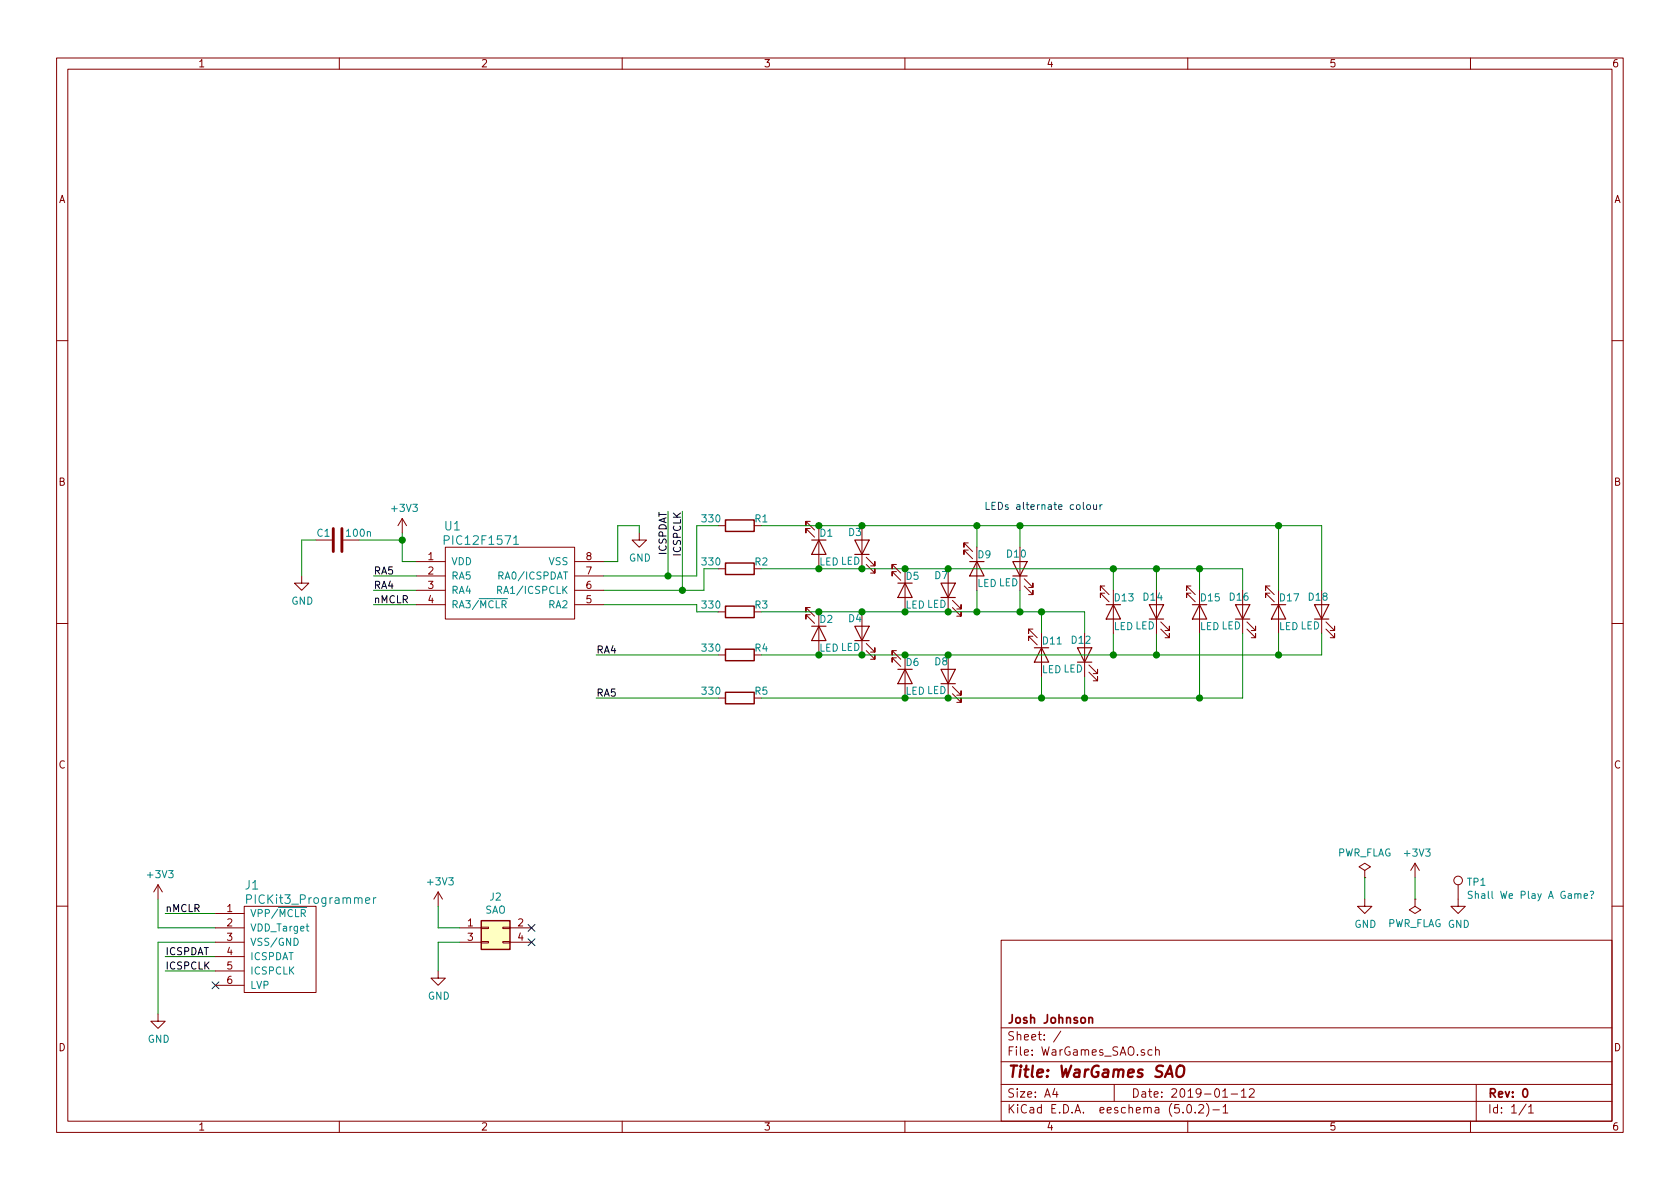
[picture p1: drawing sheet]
<svg xmlns="http://www.w3.org/2000/svg" width="297mm" height="210mm" viewBox="0 0 297 210" stroke-linecap="round" stroke-linejoin="round" font-family="sans-serif">
<g fill="none" stroke="#840000" stroke-width=".18">
<path d="M10 10.3h277v189.9h-277zM12 12.2h273v186.1h-273zM60 10.3v1.9M110 10.3v1.9M160 10.3v1.9M210 10.3v1.9M260 10.3v1.9M10 60.2h2M285 60.2h2M55.9 95.5h2.8M60.7 95.5h2.8M71.1 91.7l-.7 1.3"/>
<path d="M71.1 91.7v2.5M71.1 91.7l.8 1.3M73.7 99.3h5M78.7 96.8h22.9v12.7h-22.9zM101.6 99.3h5.1M113 94.2v1.3h1.3l-1.3 1.3-1.2-1.3h1.2M127 93h1.3M143.3 92.2h-.8v.8v-.8l1.5 1.5M143.3 93.5h-.8v.7v-.7l1.5 1.5M144.8 93v5M152.4 93v5M153.2 99.8l1.5 1.5v-.7v.7h-.8"/>
<path d="M153.2 98.5l1.5 1.6v-.8v.8h-.8M158.5 99.8h-.8v.8v-.8l1.6 1.5M171.2 96h-.8v.8v-.8l1.6 1.5M171.2 97.3h-.8v.7v-.7l1.6 1.5M172.7 96.8v5M180.3 96.8v5M10 110.3h2M53.3 101.8v1.3h1.3l-1.3 1.3-1.2-1.3h1.2M73.7 101.8h5M73.7 104.4h5M73.7 106.9h5M101.6 101.8h5.1"/>
<path d="M101.6 104.4h5.1M101.6 106.9h5.1M127 100.6h1.3M127 108.2h1.3M127 115.8h1.3M143.3 107.4h-.8v.8v-.8l1.5 1.6M143.3 108.7h-.8v.8v-.8l1.5 1.5M144.8 108.2v5.1M152.4 108.2v5.1M153.2 115.1l1.5 1.5v-.8v.8h-.8M153.2 113.8l1.5 1.5v-.8v.8h-.8M158.5 101.1h-.8v.7v-.7l1.6 1.5"/>
<path d="M158.5 115.1h-.8v.7v-.7l1.6 1.5M158.5 116.3h-.8v.8v-.8l1.6 1.6M160 100.6v5.1M160 115.8v5.1M167.6 100.6v5.1M167.6 115.8v5.1M168.4 107.4l1.5 1.6v-.8v.8h-.7M168.4 106.2l1.5 1.5v-.8v.8h-.7M181.1 103.6l1.5 1.6v-.8v.8h-.7M181.1 102.4l1.5 1.5v-.8v.8h-.7M182.6 111.2h-.7v.8v-.8l1.5 1.6M182.6 112.5h-.7v.8v-.8l1.5 1.5"/>
<path d="M184.1 112v5.1M191.8 112v5.1M192.5 118.9l1.6 1.5v-.8v.8h-.8M192.5 117.6l1.6 1.5v-.7v.7h-.8M195.3 103.6h-.7v.8v-.8l1.5 1.6M195.3 104.9h-.7v.8v-.8l1.5 1.5M196.8 104.4v5.1M204.5 104.4v5.1M205.2 111.2l1.6 1.6v-.8v.8h-.8M205.2 110l1.6 1.5v-.8v.8h-.8M210.6 103.6h-.8v.8v-.8l1.5 1.6M210.6 104.9h-.8v.8v-.8l1.5 1.5"/>
<path d="M212.1 104.4v5.1M219.7 104.4v5.1M220.5 111.2l1.5 1.6v-.8v.8h-.8M220.5 110l1.5 1.5v-.8v.8h-.8M224.5 103.6h-.7v.8v-.8l1.5 1.6M224.5 104.9h-.7v.8v-.8l1.5 1.5M226.1 104.4v5.1M233.7 104.4v5.1M234.4 111.2l1.6 1.6v-.8v.8h-.8M234.4 110l1.6 1.5v-.8v.8h-.8M285 110.3h2M127 123.4h1.3"/>
<path d="M168.4 122.7l1.5 1.5v-.8v.8h-.7M168.4 121.4l1.5 1.5v-.7v.7h-.7M27.9 156.5l-.7 1.2M27.9 156.5v2.5M27.9 156.5l.8 1.2M77.5 157.7l-.8 1.3M77.5 157.7v2.6M77.5 157.7l.7 1.3M241.3 153.9l1-.6-1-.7-1 .7 1 .6v1.3M241.3 155.2h.1M241.3 159v1.3h1.3l-1.3 1.2-1.3-1.2h1.3M250.2 159v1.3l1 .6-1 .6-1-.6 1-.6"/>
<path d="M250.2 159h.1M250.2 152.6l-.8 1.3M250.2 152.6v2.6M250.2 152.6l.8 1.3M257.8 156.5v3.8h1.3l-1.3 1.2-1.3-1.2h1.3M10 160.2h2M27.9 179.3v1.3h1.3l-1.3 1.3-1.2-1.3h1.2M38.1 164.1h5.1M38.1 166.6h5.1M38.1 161.5h5.1M38.1 169.2h5.1M38.1 171.7h5.1"/>
<path d="M38.1 174.2h5.1M43.2 160.3h12.7v15.2h-12.7zM77.5 171.7v1.3h1.2l-1.2 1.2-1.3-1.2h1.3M81.3 164.1h3.8M81.3 166.6h3.8M85.1 166.5h1.3v.2h-1.3zM85.1 164h1.3v.2h-1.3zM88.9 166.5h1.3v.2h-1.3zM88.9 164h1.3v.2h-1.3zM90.2 164.1h3.8M90.2 166.6h3.8M177 166.3h108v32h-108z"/>
<path d="M285 160.2h2M60 198.3v1.9M110 198.3v1.9M160 198.3v1.9M177 194.8h108M177 191.8h108M177 187.8h108M177 181.8h108M186.5 192.5l-.4 1h1M186.8 193v1M187.6 182.3l-1.3 2M197 191.8v3"/>
<path d="M203.7 185.7l-.4-.1-.3 .3v.6l.3 .1 .4-.1M204.3 185.7h.1a.37 .37 0 0 1 .6 .1v.8M204.3 185.1v1.5M210 195.5l.3-.2a.94 .94 0 0 1 0 1.5 .82 .82 0 0 1-.3-1.3zM210 198.3v1.9M211.3 196.7v.1M212 195.5l.2-.2h.3l.3 .5-.9 1h.9M213.3 195.1a1.71 1.71 0 0 1 0 2.3M214.5 196.3h1.1M216.2 194h.8M216.3 195.8l.4-.5v1.5M216.3 196.8h.8"/>
<path d="M217.7 193.5h1.1M219.5 193l.4-.5v1.5M219.5 194h.8M220.9 192.7l.2-.2h.4l.2 .2 .1 .3-1 1h1M260 198.3v1.9M261 191.8v6.5M269.8 195.2l-1.2 2M270.3 195.8l.4-.5v1.5M270.3 196.8h.8"/>
<circle cx="257.8" cy="155.7" r=".76"/>
</g>
<path d="M192.5 180.1l.2-.2 .4 .1 .1 .9M269.4 192.7l.2-.2a.8 .8 0 0 1 .5 .8 .8 .8 0 0 1-.5 .7l-.2-.1-.2-.4z" fill="none" stroke="#840000" stroke-width=".3"/>
<path d="M208.2 188.7a.66 .66 0 0 1 1.1 0 1.4 1.4 0 0 1-.6 1.7l-.5-.1a1.49 1.49 0 0 1 0-1.6z" fill="none" stroke="#840000" stroke-width=".41"/>
<g fill="none" stroke="#008400" stroke-width=".18">
<path d="M55.9 95.5h-2.6v6.3M63.5 95.5h7.6M71.1 94.2v5.1h2.6M113 94.2v-1.2h-3.8v6.3h-2.5M118.1 90.4v11.4M120.6 90.4v14M127 93h-3.8v8.8h-16.5M134.6 93h99.1v11.4M172.7 93v3.8M180.3 93v3.8M226.1 93v11.4M66 106.9h7.7"/>
<path d="M66 101.8h7.7M66 104.4h7.7M105.4 115.8h21.6M106.7 106.9h16.5v1.3h3.8M124.5 100.6v3.8h-17.8M134.6 100.6h85.1v3.8M134.6 108.2h57.2v3.8M172.7 104.4v3.8M180.3 104.4v3.8M184.1 108.2v3.8M184.1 119.6v3.8M191.8 119.6v3.8"/>
<path d="M196.8 100.6v3.8M196.8 112v3.8M204.5 100.6v3.8M204.5 112v3.8M212.1 100.6v3.8M212.1 112v11.4M219.7 112v11.4h-85.1M226.1 112v3.8M233.7 112v3.8h-99.1M105.4 123.4h21.6M27.9 159v5.1h10.2M241.3 155.2v3.8"/>
<path d="M250.2 155.2v3.8M29.2 169.2h8.9M29.2 171.7h8.9M29.2 161.5h8.9M38.1 166.6h-10.2v12.7M77.5 160.3v3.8h3.8M81.3 166.6h-3.8v5.1"/>
</g>
<path d="M37.5 173.6l1.2 1.2M38.7 173.6l-1.2 1.2M93.4 166l1.2 1.2M93.4 163.5l1.2 1.2M94.6 166l-1.2 1.2M94.6 163.5l-1.2 1.2" fill="none" stroke="#000084" stroke-width=".18"/>
<g fill="#008400" stroke="#008400" stroke-width=".25">
<circle cx="120.7" cy="104.4" r=".51"/>
<circle cx="118.1" cy="101.8" r=".51"/>
<circle cx="144.8" cy="100.6" r=".51"/>
<circle cx="152.4" cy="100.6" r=".51"/>
<circle cx="144.8" cy="93" r=".51"/>
<circle cx="144.8" cy="115.8" r=".51"/>
<circle cx="152.4" cy="108.2" r=".51"/>
<circle cx="152.4" cy="115.8" r=".51"/>
<circle cx="160" cy="100.6" r=".51"/>
<circle cx="160" cy="108.2" r=".51"/>
<circle cx="160" cy="115.8" r=".51"/>
<circle cx="160" cy="123.4" r=".51"/>
<circle cx="152.4" cy="93" r=".51"/>
<circle cx="167.6" cy="108.2" r=".51"/>
<circle cx="167.6" cy="123.4" r=".51"/>
<circle cx="184.2" cy="123.4" r=".51"/>
<circle cx="180.3" cy="108.2" r=".51"/>
<circle cx="172.7" cy="108.2" r=".51"/>
<circle cx="172.7" cy="93" r=".51"/>
<circle cx="184.2" cy="108.2" r=".51"/>
<circle cx="180.3" cy="93" r=".51"/>
<circle cx="167.6" cy="115.8" r=".51"/>
<circle cx="167.6" cy="100.6" r=".51"/>
<circle cx="196.9" cy="100.6" r=".51"/>
<circle cx="196.9" cy="115.8" r=".51"/>
<circle cx="71.1" cy="95.5" r=".51"/>
<circle cx="144.8" cy="108.2" r=".51"/>
<circle cx="212.1" cy="123.4" r=".51"/>
<circle cx="212.1" cy="100.6" r=".51"/>
<circle cx="226.1" cy="115.8" r=".51"/>
<circle cx="204.5" cy="115.8" r=".51"/>
<circle cx="204.5" cy="100.6" r=".51"/>
<circle cx="191.8" cy="123.4" r=".51"/>
<circle cx="226.1" cy="93" r=".51"/>
</g>
<g fill="none" stroke="#840000" stroke-width=".2">
<path d="M143.5 95.5h2.5M144.8 95.5l1.2 2.5h-2.5zM151.1 95.5h2.6l-1.3 2.5zM151.1 98h2.6M171.4 99.3h2.6M172.7 99.3l1.3 2.5h-2.6zM179.1 99.3h2.5l-1.3 2.5zM143.5 110.7h2.5M144.8 110.7l1.2 2.6h-2.5zM151.1 110.7h2.6l-1.3 2.6zM151.1 113.3h2.6M158.7 103.1h2.6"/>
<path d="M158.7 118.4h2.6M160 103.1l1.3 2.6h-2.6zM160 118.4l1.3 2.5h-2.6zM166.4 103.1h2.5l-1.3 2.6zM166.4 118.4h2.5l-1.3 2.5zM166.4 105.7h2.5M179.1 101.8h2.5M182.9 114.5h2.5M184.1 114.5l1.3 2.6h-2.5zM190.5 114.5h2.5l-1.2 2.6zM190.5 117.1h2.5M195.6 106.9h2.5"/>
<path d="M196.8 106.9l1.3 2.6h-2.5zM203.2 106.9h2.5l-1.2 2.6zM203.2 109.5h2.5M210.8 106.9h2.6M212.1 106.9l1.3 2.6h-2.6zM218.4 106.9h2.6l-1.3 2.6zM218.4 109.5h2.6M224.8 106.9h2.5M226.1 106.9l1.2 2.6h-2.5zM232.4 106.9h2.5l-1.2 2.6zM232.4 109.5h2.5M166.4 120.9h2.5"/>
</g>
<path d="M58.9 93.5v4M60.5 93.5v4" fill="none" stroke="#840000" stroke-width=".51"/>
<path d="M85.1 162.8h5.1v5.1h-5.1z" fill="#ffffc2" stroke="#ffffc2" stroke-width=".18"/>
<path d="M128.3 91.9h5v2.1h-5zM128.3 99.6h5v2h-5zM128.3 107.2h5v2h-5zM128.3 114.8h5v2h-5zM128.3 122.4h5v2.1h-5zM85.1 162.8h5.1v5.1h-5.1z" fill="none" stroke="#840000" stroke-width=".25"/>
<g fill="none" stroke="#008484" stroke-width=".18">
<path d="M78.5 95.5l.8-.1 .1-.2-.1-.3-.2-.2h-.6v1.6M90.8 96.3h.9M88 104.3l.6-.1v-.4l-.1-.1h-.5v1.2M88.2 101.8l.6-.1 .2-.1-.1-.3-.2-.2h-.5v1.3M88.3 104.3l.4 .6M88.5 105.9h1.2M88.8 106.9l.6-.1v-.5l-.1-.1h-.5v1.3M89.1 106.9l.4 .6M43.6 159l.7-.1 .2-.2-.1-.3-.2-.2h-.6v1.6M64.6 159.3l.8-.2-.1-.3-.4-.1-.3 .2 .1 .8h.6M66 158.7v1.1M66.5 158.7l-.3 .1-.2 .2"/>
<path d="M260.3 157.7l-.5-.1-.2 .1 .1 .5 .5 .2 .1 .2-.2 .3-.5-.1M280.1 158.4l.6-.1-.1-.2-.3-.1-.2 .2v.6h.5M281.2 157.7l.4-.1 .2 .2-.4 .6M281.4 158.7v.2M52 165.9a.64 .64 0 0 1 .7 .6 .64 .64 0 0 1-.7 .7zM53.3 161.5l.6-.1 .1-.1-.1-.3-.2-.2h-.4v1.3M53.6 161.5l.4 .6M54.1 163.8h.5M54.3 163.4v1.1l.3 .1"/>
</g>
<path d="M191.5 88.8v1.1l.2 .2M192.3 89.3l.3-.1 .2 .3-.1 .5-.3 .1-.3-.2zM193.3 89.2l.1 .8 .3 .1 .2-.1M193.9 89.2v.9M194.5 89.2v.9M194.9 89.2l-.4 .3" fill="none" stroke="#0000c2" stroke-width=".18"/>
<text font-size="2.8" fill="#840000" x="178" y="190.5">Title: WarGames SAO</text>
<g font-size="2.1" fill="#008484">
<text x="78.7" y="93.8">U1</text>
<text x="79.1" y="96.3">PIC12F1571</text>
<text x="43.4" y="157.3">J1</text>
<text x="44.3" y="159.8">PICKit3_Programmer</text>
</g>
<g font-size="2.1" fill="#840000">
<text x="178" y="184">Sheet: /</text>
<text x="178" y="181">Josh Johnson</text>
<text x="178" y="186.7">File: WarGames_SAO.sch</text>
<text x="178" y="196.9">KiCad E.D.A. eeschema (5.0.2)-1</text>
<text x="178" y="194.1">Size: A4</text>
<text x="200" y="194.1">Date: 2019-01-12</text>
<text x="263" y="194.1">Rev: 0</text>
<text x="263" y="196.9">Id: 1/1</text>
</g>
<g font-size="1.8" fill="#840000">
<text x="35" y="11.9">1</text>
<text x="85" y="11.9">2</text>
<text x="135" y="11.9">3</text>
<text x="185" y="11.9">4</text>
<text x="235" y="11.9">5</text>
<text x="285" y="11.9">6</text>
<text x="10.4" y="35.9">A</text>
<text x="285.4" y="35.9">A</text>
<text x="10.4" y="85.9">B</text>
<text x="285.4" y="85.9">B</text>
<text x="75.7" y="99.1">1</text>
<text x="75.7" y="101.6">2</text>
<text x="103.7" y="101.6">7</text>
<text x="103.7" y="99.1">8</text>
<text x="75.7" y="104.1">3</text>
<text x="75.7" y="106.7">4</text>
<text x="103.7" y="106.7">5</text>
<text x="103.7" y="104.1">6</text>
<text x="10.4" y="135.9">C</text>
<text x="285.4" y="135.9">C</text>
<text x="40.2" y="161.3">1</text>
<text x="40.2" y="163.8">2</text>
<text x="40.2" y="166.4">3</text>
<text x="82.7" y="163.8">1</text>
<text x="82.7" y="166.4">3</text>
<text x="91.6" y="163.8">2</text>
<text x="91.6" y="166.4">4</text>
<text x="40.2" y="168.9">4</text>
<text x="40.2" y="171.4">5</text>
<text x="40.2" y="174">6</text>
<text x="10.4" y="185.9">D</text>
<text x="285.4" y="185.9">D</text>
<text x="35" y="199.9">1</text>
<text x="85" y="199.9">2</text>
<text x="135" y="199.9">3</text>
<text x="185" y="199.9">4</text>
<text x="235" y="199.9">5</text>
<text x="285" y="199.9">6</text>
</g>
<g font-size="1.8" fill="#008484">
<text x="56.1" y="94.9">C1</text>
<text x="61.4" y="94.9">100n</text>
<text x="69.4" y="90.5">+3V3</text>
<text x="124.3" y="92.4">330</text>
<text x="133.5" y="92.4">R1</text>
<text x="145" y="94.9">D1</text>
<text x="150.1" y="94.8">D3</text>
<text x="79.8" y="99.9">VDD</text>
<text x="97.1" y="99.9">VSS</text>
<text x="111.2" y="99.3">GND</text>
<text x="133.5" y="100">R2</text>
<text x="144.8" y="100">LED LED</text>
<text x="172.9" y="98.7">D9</text>
<text x="178.1" y="98.6">D10</text>
<text x="51.5" y="106.9">GND</text>
<text x="79.8" y="102.5">RA5</text>
<text x="79.8" y="105">RA4</text>
<text x="79.8" y="107.6">RA3/MCLR</text>
<text x="88.8" y="105">RA1/ICSPCLK</text>
<text x="88.8" y="102.5">RA0/ICSPDAT</text>
<text x="97.1" y="107.6">RA2</text>
<text x="124.3" y="107.6">330</text>
<text x="133.5" y="107.6">R3</text>
<text x="160.1" y="107.6">LED LED</text>
<text x="160.2" y="102.5">D5</text>
<text x="165.3" y="102.4">D7</text>
<text x="172.8" y="103.8">LED LED</text>
<text x="197.1" y="106.3">D13</text>
<text x="202.2" y="106.2">D14</text>
<text x="212.4" y="106.3">D15</text>
<text x="217.4" y="106.2">D16</text>
<text x="226.3" y="106.3">D17</text>
<text x="231.4" y="106.2">D18</text>
<text x="145" y="110.2">D2</text>
<text x="150.1" y="110">D4</text>
<text x="184.4" y="114">D11</text>
<text x="189.5" y="113.8">D12</text>
<text x="196.9" y="111.4">LED LED</text>
<text x="212.1" y="111.4">LED LED</text>
<text x="226.1" y="111.4">LED LED</text>
<text x="124.3" y="115.2">330</text>
<text x="133.5" y="115.2">R4</text>
<text x="144.8" y="115.2">LED LED</text>
<text x="160.2" y="117.8">D6</text>
<text x="165.3" y="117.6">D8</text>
<text x="184.2" y="119">LED LED</text>
<text x="124.3" y="122.9">330</text>
<text x="133.5" y="122.9">R5</text>
<text x="160.1" y="122.9">LED LED</text>
<text x="26.2" y="155.3">+3V3</text>
<text x="236.3" y="151.5">PWR_FLAG</text>
<text x="248.5" y="151.5">+3V3</text>
<text x="75.8" y="156.6">+3V3</text>
<text x="85.7" y="161.6">SAO</text>
<text x="86.7" y="159.3">J2</text>
<text x="259.5" y="156.6">TP1</text>
<text x="260.8" y="158.9">Shall We Play A Game?</text>
<text x="44.2" y="162.2">VPP/MCLR</text>
<text x="44.2" y="164.7">VDD_Target</text>
<text x="44.2" y="167.3">VSS/GND</text>
<text x="239.5" y="164.1">GND</text>
<text x="245.2" y="164">PWR_FLAG GND</text>
<text x="44.2" y="169.8">ICSPDAT</text>
<text x="44.2" y="172.3">ICSPCLK</text>
<text x="44.2" y="174.9">LVP</text>
<text x="75.6" y="176.8">GND</text>
<text x="26.1" y="184.4">GND</text>
</g>
<text font-size="1.8" fill="#0000c2" x="174" y="90.2">LEDs alternate colour</text>
<g font-size="1.8">
<text x="66" y="101.6">RA5</text>
<text x="117.9" y="98.2" transform="rotate(-90 117.9 98.2)">ICSPDAT</text>
<text x="120.4" y="98.2" transform="rotate(-90 120.4 98.2)">ICSPCLK</text>
<text x="66" y="106.7">nMCLR</text>
<text x="66" y="104.1">RA4</text>
<text x="105.4" y="115.6">RA4</text>
<text x="105.4" y="123.2">RA5</text>
<text x="29.2" y="161.3">nMCLR</text>
<text x="29.2" y="168.9">ICSPDAT</text>
<text x="29.2" y="171.4">ICSPCLK</text>
</g>
<text font-size="1.8" fill="#008400" x="124.3" y="100">330</text>
</svg>
